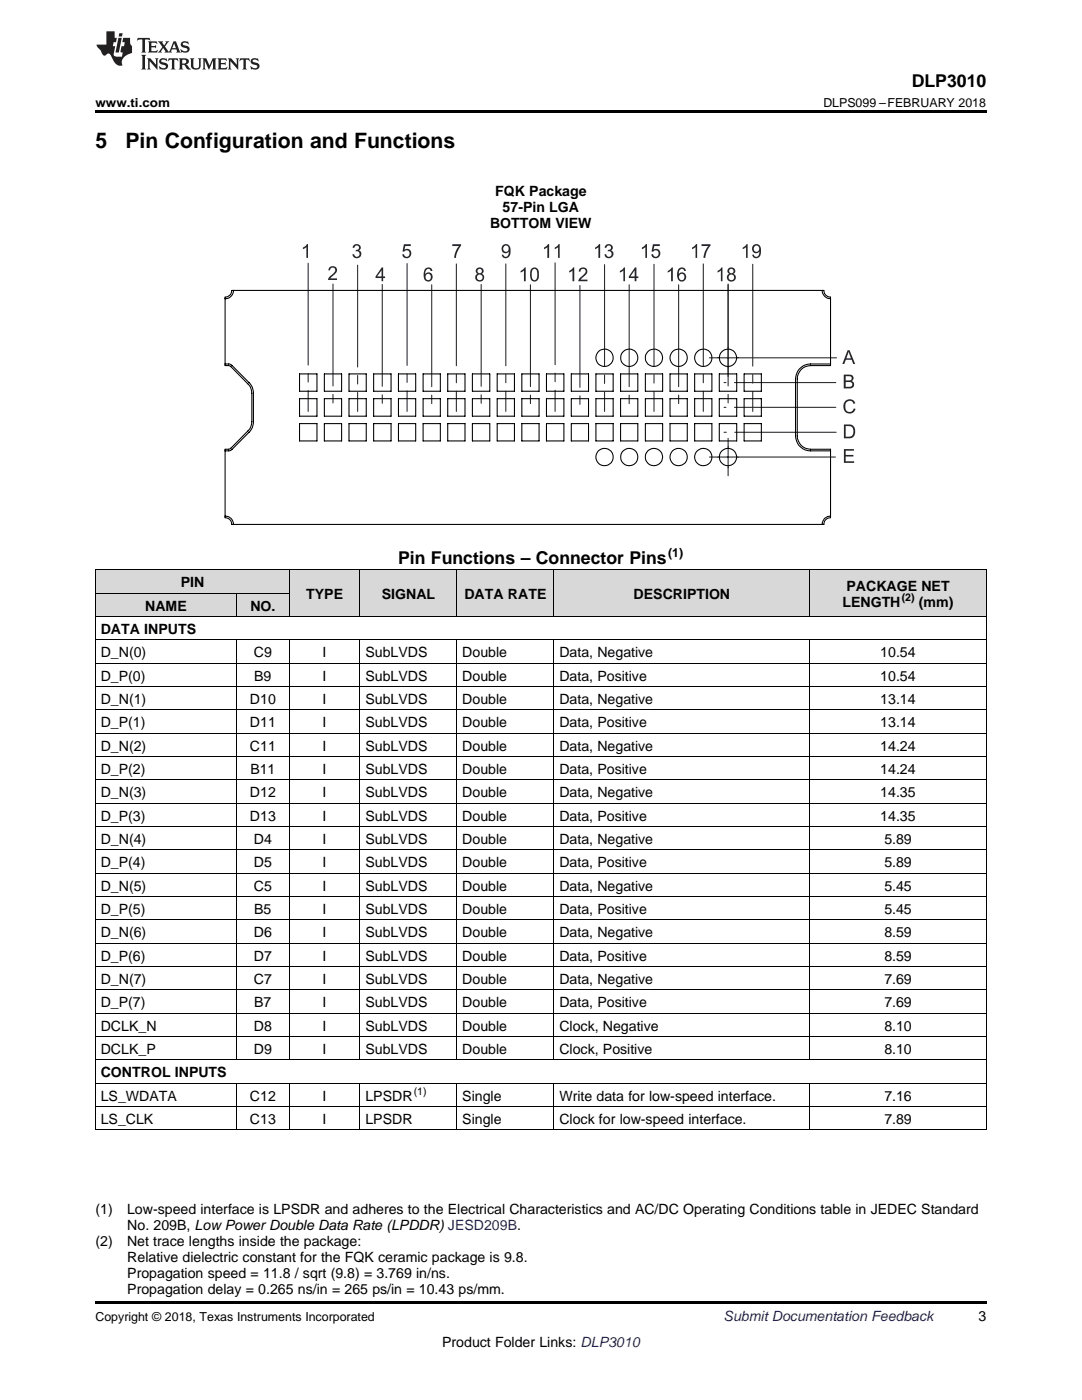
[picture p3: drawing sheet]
<svg xmlns="http://www.w3.org/2000/svg" width="216mm" height="279mm" viewBox="0 0 216 279" stroke-linecap="round" stroke-linejoin="round" font-family="sans-serif">
<g fill="#d8d8d8">
<path d="M57.7 113.8h14.2v9.3h-14.2z"/>
<path d="M71.9 113.8h19.3v9.3h-19.3z"/>
<path d="M91.2 113.8h19.4v9.3h-19.4z"/>
<path d="M110.6 113.8h51v9.3h-51z"/>
<path d="M161.6 113.8h35.2v9.3h-35.2z"/>
<path d="M19 118.5h28.2v4.6h-28.2z"/>
<path d="M47.2 118.5h10.5v4.6h-10.5z"/>
<path d="M19 113.8h28.2v4.7h-28.2z"/>
<path d="M47.2 113.8h10.5v4.7h-10.5z"/>
</g>
<path d="M19 259.7h177.8v.5h-177.8z" fill="#000"/>
<g fill="none" stroke="#000" stroke-width=".2">
<path d="M19 118.4h38.7M19 113.8h177.8M19.1 113.8v111.8M47.1 118.4v4.7M57.7 113.8v9.3M71.8 113.8v9.3M91.1 113.8v9.3M110.5 113.8v9.3M161.6 113.8v9.3M196.8 113.8v111.8M19 137h177.8M19 132.4h177.8"/>
<path d="M19 127.7h177.8M19 123.1h177.8M47.1 127.7v83.9M57.7 127.7v83.9M71.8 127.7v83.9M91.1 127.7v83.9M110.5 127.7v83.9M161.6 127.7v83.9M19 155.7h177.8M19 151h177.8M19 146.3h177.8M19 141.7h177.8"/>
<path d="M19 178.9h177.8M19 174.3h177.8M19 169.6h177.8M19 165h177.8M19 160.3h177.8M19 197.6h177.8M19 192.9h177.8M19 188.3h177.8M19 183.6h177.8M19 216.2h177.8M19 211.5h177.8M19 206.9h177.8"/>
<path d="M19 202.2h177.8M47.1 216.2v9.4M57.7 216.2v9.4M71.8 216.2v9.4M91.1 216.2v9.4M110.5 216.2v9.4M161.6 216.2v9.4M19 225.5h177.8M19 220.9h177.8"/>
</g>
<g fill="#212230">
<path d="M168.7 80a1.21 1.21 0 0 1 2 .5l-.4 .1a.88 .88 0 0 0-1.2-.5 .88 .88 0 0 0-.4 1.2 .84 .84 0 0 0 .7 .9 .84 .84 0 0 0 1-.7l.3 .1a1.27 1.27 0 0 1-1.6 .9 1.27 1.27 0 0 1-.8-1.7z"/>
<path d="M168.4 89.6h2v.3h-1.7v.9h1.6v.3h-1.6v1h1.7v.3h-2z"/>
<path d="M65.8 53.3a.87 .87 0 0 1 1.3 .1 .87 .87 0 0 1-.3 1.3l-.9 .9h1.4v.3h-1.8a1.61 1.61 0 0 1 .9-1.2 .63 .63 0 0 0 .5-.7 .63 .63 0 0 0-.7-.6l-.3 .3-.1 .3-.3-.1z"/>
<path d="M70.6 48.9a.74 .74 0 0 1 1.1 0 .74 .74 0 0 1-.1 1.1 .87 .87 0 0 1 0 1.5 .87 .87 0 0 1-1.3-.7l.4-.1a.55 .55 0 0 0 .6 .5 .55 .55 0 0 0 .4-.7 .55 .55 0 0 0-.7-.3v-.3a.48 .48 0 0 0 .6-.4 .48 .48 0 0 0-.4-.5 .48 .48 0 0 0-.5 .5l-.4-.1z"/>
<path d="M80.6 48.7h1.4v.4h-1.1l-.2 .7a.9 .9 0 0 1 1.3 .4 .9 .9 0 0 1-.6 1.3 .9 .9 0 0 1-1.1-.7l.3-.1a.6 .6 0 0 0 .9 .5 .6 .6 0 0 0 .2-1 .6 .6 0 0 0-1.1 0h-.3z"/>
<path d="M60.4 49.4l.6-.3 .2-.4h.3v2.8h-.4v-2.2l-.7 .4z"/>
<path d="M103.9 54.1l.8-.7h.2v2.7h-.4v-2.1l-.6 .4z"/>
<path d="M113.6 54.1l.7-.7h.3v2.7h-.4v-2.1l-.6 .4z"/>
<path d="M115.7 53.6a.9 .9 0 0 1 1.4 .2 .9 .9 0 0 1-.5 1.3l-.7 .7h1.3v.3h-1.8l.4-.7a1.92 1.92 0 0 0 1-1.4 .53 .53 0 0 0-.6-.3 .53 .53 0 0 0-.4 .5h-.3z"/>
<path d="M123.7 54.1l.5-.3 .3-.4h.2v2.7h-.3v-2.1l-.7 .4z"/>
<path d="M133.2 54.1l.8-.7h.3v2.7h-.4v-2.1l-.7 .4z"/>
<path d="M143.2 54.1l.7-.7h.3v2.7h-.4v-2.1l-.6 .4z"/>
<path d="M90.3 48.7h1.7v.3l-.8 1.5-.2 1h-.4a4 4 0 0 1 1-2.4h-1.3z"/>
<path d="M108.5 49.4l.9-.7h.2v2.8h-.4v-2.2l-.7 .4z"/>
<path d="M110.7 49.4l.8-.7h.2v2.8h-.3v-2.2l-.7 .4z"/>
<path d="M118.7 49.4l.8-.7h.3v2.8h-.4v-2.2l-.7 .4z"/>
<path d="M120.9 48.9a.74 .74 0 0 1 1.1 0 .74 .74 0 0 1-.1 1.1 .86 .86 0 0 1 0 1.5 .86 .86 0 0 1-1.3-.7l.3-.1a.55 .55 0 0 0 .7 .5 .55 .55 0 0 0 .4-.7 .55 .55 0 0 0-.7-.3v-.3a.48 .48 0 0 0 .6-.4 .48 .48 0 0 0-.4-.5 .48 .48 0 0 0-.5 .5l-.4-.1z"/>
<path d="M128.1 49.4l.8-.7h.2v2.8h-.3v-2.2l-.7 .4z"/>
<path d="M130.3 48.7h1.4v.4h-1.1l-.2 .7a.9 .9 0 0 1 1.3 .5 .9 .9 0 0 1-.6 1.2 .9 .9 0 0 1-1.1-.7l.3-.1a.6 .6 0 0 0 .9 .5 .6 .6 0 0 0 .2-1 .6 .6 0 0 0-1.1 0h-.3z"/>
<path d="M138.1 49.4l.8-.7h.2v2.8h-.3v-2.2l-.7 .4z"/>
<path d="M140 48.7h1.8v.3l-.8 1.2-.3 1.3h-.3a4 4 0 0 1 .9-2.4h-1.3z"/>
<path d="M148.2 49.4l.8-.7h.2v2.8h-.3v-2.2l-.7 .4z"/>
<path d="M169.1 69.9h.4l1.1 2.7h-.3l-.4-.8h-1.1l-.3 .8h-.4zM169.3 70.2l-.4 1.3h.9z"/>
<path d="M168.4 74.8h1a.69 .69 0 0 1 .8 .4 .69 .69 0 0 1-.3 .8 .79 .79 0 0 1 .5 1 .79 .79 0 0 1-1 .5h-1zM168.7 76.2v1h.7a.51 .51 0 0 0 .7-.5 .51 .51 0 0 0-.7-.5zM168.7 75.1v.8h.6a.43 .43 0 0 0 .6-.3 .43 .43 0 0 0-.4-.5z"/>
<path d="M168.4 84.7h.9a1.35 1.35 0 0 1 1.2 2.1 1.03 1.03 0 0 1-1.1 .7h-1zM168.7 85v2.2h.6a1.08 1.08 0 0 0 1-1 1.08 1.08 0 0 0-.8-1.2z"/>
<path d="M76.2 53.4h.3v1.8h.3v.3h-.3v.6h-.4v-.6h-1.2v-.3zM76.1 53.9l-.8 1.3h.8z"/>
<path d="M84.8 53.7a.82 .82 0 0 1 .9-.3 .82 .82 0 0 1 .6 .7h-.4a.53 .53 0 0 0-.6-.4 .53 .53 0 0 0-.4 .5l-.1 .5a.88 .88 0 0 1 1.5 .3 .88 .88 0 0 1-.8 1.2 1.22 1.22 0 0 1-1-1.7zM85.1 54.8a.61 .61 0 0 0-.1 .9 .61 .61 0 0 0 .9 0 .61 .61 0 0 0-.1-.9l-.4-.2z"/>
<path d="M95.1 53.6a.73 .73 0 0 1 1.2-.1 .73 .73 0 0 1-.2 1.1 .82 .82 0 0 1 .3 1.3 .82 .82 0 0 1-1.3 0 .82 .82 0 0 1 .2-1.3l-.3-.3zM95.2 55.4a.57 .57 0 0 0 1.1 0 .57 .57 0 0 0-1.1 0zM95.3 54.1a.45 .45 0 0 0 .9 0 .45 .45 0 0 0-.9 0z"/>
<path d="M106 53.7a.89 .89 0 0 1 1.1-.2 .89 .89 0 0 1 .4 1 1.35 1.35 0 0 1-.7 1.7 1.01 1.01 0 0 1-1-1.4v-.8zM106.4 53.7a1.8 1.8 0 0 0 .1 2.2h.3a1.66 1.66 0 0 0 0-2.2z"/>
<path d="M126.7 53.4h.3v1.8h.4v.3h-.4v.6h-.4v-.6h-1.1v-.3zM126.6 53.9l-.8 1.3h.8z"/>
<path d="M135.4 53.7a.82 .82 0 0 1 .9-.3 .82 .82 0 0 1 .6 .7h-.4a.57 .57 0 0 0-.7-.4 .57 .57 0 0 0-.3 .8v.2a.87 .87 0 0 1 1.4 .3 .87 .87 0 0 1-.9 1.2 1.52 1.52 0 0 1-.7-2.3zM135.4 55.2a.6 .6 0 0 0 1.2 0 .6 .6 0 0 0-1.2 0z"/>
<path d="M145.4 53.6a.72 .72 0 0 1 1.1-.1 .72 .72 0 0 1-.2 1.1 .87 .87 0 0 1 .3 1.3 .87 .87 0 0 1-1.2 .2 .87 .87 0 0 1-.2-1.2l.4-.3-.4-.3v-.4zM145.4 55.3a.56 .56 0 0 0 1.1 0 .56 .56 0 0 0-1.1 0zM145.5 54.1a.45 .45 0 0 0 .9 0 .45 .45 0 0 0-.9 0z"/>
<path d="M100.3 49a.98 .98 0 0 1 1.2-.1 .98 .98 0 0 1 .4 1.2 1.06 1.06 0 0 1-.3 1.1 1.06 1.06 0 0 1-1.2 .2l-.3-.6h.3a.57 .57 0 0 0 .8 .4 .57 .57 0 0 0 .3-.7v-.3a.85 .85 0 0 1-1.2 .2 .85 .85 0 0 1-.1-1.2zM100.4 49.6a.6 .6 0 0 0 1.2 0 .6 .6 0 0 0-1.2 0z"/>
<path d="M150.3 49a.98 .98 0 0 1 1.2-.1 .98 .98 0 0 1 .3 1.2 1.06 1.06 0 0 1-.2 1.1 1.06 1.06 0 0 1-1.3 .2l-.2-.6h.3a.52 .52 0 0 0 .6 .4 .52 .52 0 0 0 .5-.5v-.5a.88 .88 0 0 1-1.3 .1 .88 .88 0 0 1 .1-1.3zM150.4 49.6a.6 .6 0 0 0 1.2 0 .6 .6 0 0 0-1.2 0z"/>
</g>
<g fill="none" stroke="#212230" stroke-width=".21">
<path d="M61.5 52.5v20.4M66.4 56.7v20.3M71.4 52.9v20.3M76.3 56.8v20.3M81.2 52.6v20.3M86.1 56.8v20.4M91.1 52.7v20.3M96 56.8v20.3M100.9 52.7v20.3M105.8 56.8v20.4M110.8 52.5v20.3M115.7 57v20.3"/>
<path d="M120.6 52.8v20.3M125.5 56.8v20.4M130.5 52.7v20.4M135.4 56.8v20.4M140.3 52.7v20.3M145.3 56.7v20.3M150.2 52.7v20.4M61.5 74.6v1.6M61.5 77.9v4.2M66.4 78.7v1.7M71.4 74.9v1.7M71.4 78.3v3.8"/>
<path d="M76.3 78.8v1.7M81.2 74.6v1.7M81.2 78v4.1M86.1 78.9v1.7M91.1 74.7v1.7M91.1 78.1v4M96 78.8v1.7M100.9 74.7v1.7M100.9 78.1v4M105.8 78.9v1.7M110.8 74.5v1.7M110.8 77.9v4.2"/>
<path d="M115.7 79v1.7M120.6 74.8v1.7M120.6 78.2v3.9M125.5 78.9v1.7M130.5 74.8v1.7M130.5 78.2v3.9M135.4 78.9v1.7M140.3 74.7v1.7M140.3 78.1v4M141.6 71.4h25.3M144.5 76.4h.4M145.3 78.7v1.7"/>
<path d="M146.5 76.4h20.3M150.2 74.8v1.7M150.2 78.2v3.9M141.6 91.2h25.1M144.5 81.3h.4M144.5 86.3h.4M145.3 87.5v7.5M146.5 81.3h20.3M146.6 86.3h20.2"/>
</g>
<g fill="none" stroke="#000" stroke-width=".21">
<path d="M46.2 58h118.2a1.32 1.32 0 0 0 1.3 1.3v13.7h-4a2.64 2.64 0 0 0-2.6 2.6v11.4a2.64 2.64 0 0 0 2.6 2.7h4v13.6a1.32 1.32 0 0 0-1.3 1.4h-118.2a1.32 1.32 0 0 0-1.3-1.4v-13.6l1.1-.1 3.4-3.6a2.55 2.55 0 0 0 .9-1.8v-5.7a2.55 2.55 0 0 0-.9-1.9l-3.4-3.5-1.1-.1v-13.7a1.33 1.33 0 0 0 1.3-1.3zM46.6 58a1.68 1.68 0 0 1-1.7 1.6M164.1 58a1.63 1.63 0 0 0 1.6 1.6M44.9 72.6h.9l.4 .3 3.5 3.5a2.74 2.74 0 0 1 .9 2.1v5.7a2.74 2.74 0 0 1-.9 2.1l-3.5 3.5-.4 .2h-.9M59.8 74.6h3.4v3.5h-3.4zM59.8 79.6h3.4v3.5h-3.4zM64.7 74.6h3.5v3.5h-3.5zM64.7 79.6h3.5v3.5h-3.5zM69.6 74.6h3.5v3.5h-3.5zM69.6 79.6h3.5v3.5h-3.5zM74.6 74.6h3.4v3.5h-3.4zM74.6 79.6h3.4v3.5h-3.4z"/>
<path d="M79.5 74.6h3.4v3.5h-3.4zM79.5 79.6h3.4v3.5h-3.4zM84.4 74.6h3.5v3.5h-3.5zM84.4 79.6h3.5v3.5h-3.5zM89.3 74.6h3.5v3.5h-3.5zM89.3 79.6h3.5v3.5h-3.5zM94.3 74.6h3.4v3.5h-3.4zM94.3 79.6h3.4v3.5h-3.4zM99.2 74.6h3.5v3.5h-3.5zM99.2 79.6h3.5v3.5h-3.5zM104.1 74.6h3.5v3.5h-3.5zM104.1 79.6h3.5v3.5h-3.5z"/>
<path d="M109 74.6h3.5v3.5h-3.5zM109 79.6h3.5v3.5h-3.5zM114 74.6h3.4v3.5h-3.4zM114 79.6h3.4v3.5h-3.4zM118.9 74.6h3.4v3.5h-3.4zM118.9 79.6h3.4v3.5h-3.4zM123.8 74.6h3.5v3.5h-3.5zM123.8 79.6h3.5v3.5h-3.5zM128.8 74.6h3.4v3.5h-3.4zM128.8 79.6h3.4v3.5h-3.4zM133.7 74.6h3.4v3.5h-3.4zM133.7 79.6h3.4v3.5h-3.4z"/>
<path d="M138.6 74.6h3.5v3.5h-3.5zM138.6 79.6h3.5v3.5h-3.5zM143.5 74.6h3.5v3.5h-3.5zM143.5 79.6h3.5v3.5h-3.5zM148.5 74.6h3.4v3.5h-3.4zM148.5 79.6h3.4v3.5h-3.4zM165.7 72.6h-4a3 3 0 0 0-3 3v11.4a2.98 2.98 0 0 0 3 3h4M59.8 84.5h3.4v3.5h-3.4zM64.7 84.5h3.5v3.5h-3.5zM69.6 84.5h3.5v3.5h-3.5zM74.6 84.5h3.4v3.5h-3.4zM79.5 84.5h3.4v3.5h-3.4z"/>
<path d="M84.4 84.5h3.5v3.5h-3.5zM89.3 84.5h3.5v3.5h-3.5zM94.3 84.5h3.4v3.5h-3.4zM99.2 84.5h3.5v3.5h-3.5zM104.1 84.5h3.5v3.5h-3.5zM109 84.5h3.5v3.5h-3.5zM114 84.5h3.4v3.5h-3.4zM118.9 84.5h3.4v3.5h-3.4zM123.8 84.5h3.5v3.5h-3.5zM128.8 84.5h3.4v3.5h-3.4zM133.7 84.5h3.4v3.5h-3.4zM138.6 84.5h3.5v3.5h-3.5z"/>
<path d="M143.5 84.5h3.5v3.5h-3.5zM148.5 84.5h3.4v3.5h-3.4zM44.9 103a1.63 1.63 0 0 1 1.7 1.7M165.7 103a1.57 1.57 0 0 0-1.6 1.7"/>
<circle cx="120.6" cy="71.4" r="1.73"/>
<circle cx="125.5" cy="71.4" r="1.72"/>
<circle cx="130.5" cy="71.4" r="1.73"/>
<circle cx="135.4" cy="71.4" r="1.73"/>
<circle cx="140.3" cy="71.4" r="1.72"/>
<circle cx="145.3" cy="71.4" r="1.73"/>
<circle cx="120.6" cy="91.2" r="1.73"/>
<circle cx="125.5" cy="91.2" r="1.72"/>
<circle cx="130.5" cy="91.2" r="1.73"/>
<circle cx="135.4" cy="91.2" r="1.73"/>
<circle cx="140.3" cy="91.2" r="1.72"/>
<circle cx="145.3" cy="91.2" r="1.73"/>
</g>
<path d="M19 22h177.8v.5h-177.8z" fill="#000"/>
<g fill="#231f20">
<path d="M27.5 7.6l-.1 .5 .4-.2h.6v.1v2.1l-.2 .4h1l-.3-.4v-2.1l.1-.1h.5l.5 .2-.2-.5zM29.5 8.3l.2 .3v1.5l-.2 .4h1.8l.2-.6a1.04 1.04 0 0 1-1.3 .2v-.7h.6l.3 .2v-.6l-.3 .2h-.6v-.6l.8-.1 .4 .3-.2-.5zM31.5 8.3l.9 1.1-.9 1.1h.8l-.2-.2 .5-.7 .4 .7-.2 .2h1.5l-.1-.2 .1-.4h.9l.1 .4-.2 .2h1l-.3-.3-.7-1.9h-.5l-.9 2-.8-1 .9-1h-.8l.1 .3-.3 .5-.4-.6 .2-.2zM34.7 8.6l.4 1h-.7zM36.3 8.4a.63 .63 0 0 0-.2 .7 .63 .63 0 0 0 .6 .4l.6 .2 .1 .2a.75 .75 0 0 1-.7 .4 .75 .75 0 0 1-.6-.5l.1 .7 .1-.1a1.11 1.11 0 0 0 1.5-.6 1.13 1.13 0 0 0-1.2-.8l-.1-.4a1.04 1.04 0 0 1 1.2 .2l-.2-.5-.1 .1-.5-.2zM28.2 10.9l.2 .4v2.2l-.2 .4h1l-.3-.4v-2.2l.3-.4zM29.3 11.6l.3 .4v1.5l-.3 .4h.8l-.2-.4v-1.3l1.5 1.7v-1.9l.2-.4h-.7l.2 .4v.9l-1.1-1.3zM32 11.8a.62 .62 0 0 0-.2 .7 .62 .62 0 0 0 .6 .4l.6 .1 .1 .3a.76 .76 0 0 1-.7 .3 .76 .76 0 0 1-.6-.4l.1 .7 .1-.1a1.11 1.11 0 0 0 1.5-.6 1.13 1.13 0 0 0-1.2-.8l-.1-.4a1.04 1.04 0 0 1 1.2 .2l-.2-.6-.1 .1-.5-.1zM33.7 11.6l-.2 .6a.61 .61 0 0 1 .8-.3v1.6l-.2 .4h.9l-.2-.4v-1.6a.63 .63 0 0 1 .8 .3l-.2-.6zM35.6 11.6l.3 .4v1.5l-.3 .4h1l-.2-.2v-.8l.5 .2a.76 .76 0 0 0 1.2 .7l-1-1a.58 .58 0 0 0 .6-.5 .58 .58 0 0 0-.5-.6zM36.4 11.9h.1a.45 .45 0 0 1 .5 .1 .45 .45 0 0 1 .1 .5l-.7 .2zM37.9 11.6l.2 .2a2.17 2.17 0 0 0 .3 1.9 .99 .99 0 0 0 1.6-.6v-1.1l.2-.4h-.7l.2 .2a1.92 1.92 0 0 1-.2 1.8 .6 .6 0 0 1-.9-.5v-1.1l.2-.4zM40.4 11.6l.2 .4v1.5l-.2 .4h.7l-.2-.4v-1.4l.8 1.8 .8-1.8v1.4l-.2 .4h.9l-.2-.4v-1.5l.2-.4h-.8l-.6 1.5-.6-1.5zM43.4 11.6l.2 .4v1.5l-.2 .4h1.8l.2-.6a1.04 1.04 0 0 1-1.3 .1v-.6h.5l.4 .2v-.6l-.4 .2h-.5v-.7h.8l.3 .3-.1-.6zM45.5 11.6l.2 .4v1.5l-.2 .4h.7l-.2-.4v-1.3l1.5 1.7v-1.9l.2-.4h-.7l.2 .4v.9l-1.1-1.3zM47.9 11.6l-.1 .6a.61 .61 0 0 1 .8-.3v1.6l-.3 .4h1l-.3-.4 .1-1.6a.63 .63 0 0 1 .7 .3l-.1-.6zM50.2 11.8a.62 .62 0 0 0-.2 .7 .62 .62 0 0 0 .6 .4l.6 .1 .2 .3a.76 .76 0 0 1-.8 .3 .76 .76 0 0 1-.6-.4l.1 .7 .2-.1a1.11 1.11 0 0 0 1.5-.6 1.13 1.13 0 0 0-1.3-.8l-.1-.4a1.04 1.04 0 0 1 1.2 .2l-.1-.6-.2 .1-.5-.1z"/>
<path d="M21.2 6.3v2.6h-1.9l.1 .4 .7 .9a.91 .91 0 0 0 1 .8 .56 .56 0 0 1 .5-.3 .56 .56 0 0 1 .5 .3l.4 .8a1.53 1.53 0 0 0 1.9 1.2 1.54 1.54 0 0 1 1-2.1l.9-.3v-1.4a1.52 1.52 0 0 1-.3-1.6h-1.4l-.2 .8h.5l-.2 .8h-.4l-.2 1v.2l.4 .1-.2 .8a1.93 1.93 0 0 1-1.6-.3l.3-1.8h-.5l.2-.8h.4l.2-.8h-.4v-1.3zM23.6 7.6l-.6 2.9h.7l.6-2.9zM23.8 6.6l-.1 .7h.6l.2-.7z"/>
</g>
<g font-size="4.2">
<text x="19" y="29.6">5</text>
<text x="25" y="29.6">Pin Configuration and Functions</text>
</g>
<g font-size="3.5">
<text x="181.9" y="17.3">DLP3010</text>
<text x="79.4" y="112.5">Pin Functions – Connector Pins</text>
</g>
<g font-size="2.8">
<text x="98.8" y="39.2">FQK Package</text>
<text x="97.8" y="45.5">BOTTOM VIEW</text>
<text x="100.3" y="42.3">57-Pin LGA</text>
<text x="36.1" y="117.2">PIN</text>
<text x="61.1" y="119.5">TYPE</text>
<text x="76.2" y="119.5">SIGNAL</text>
<text x="92.7" y="119.5">DATA RATE</text>
<text x="126.4" y="119.5">DESCRIPTION</text>
<text x="168.9" y="117.9">PACKAGE NET</text>
<text x="29" y="121.8">NAME</text>
<text x="50" y="121.8">NO.</text>
<text x="168.1" y="121.1">LENGTH</text>
<text x="183.3" y="121.1">(mm)</text>
<text x="20.1" y="126.5">DATA INPUTS</text>
<text x="20.1" y="131.2">D_N(0)</text>
<text x="50.7" y="131.2">C9</text>
<text x="64.4" y="131.2">I</text>
<text x="72.9" y="131.2">SubLVDS</text>
<text x="92.3" y="131.2">Double</text>
<text x="111.6" y="131.2">Data, Negative</text>
<text x="175.6" y="131.2">10.54</text>
<text x="20.1" y="135.8">D_P(0)</text>
<text x="50.7" y="135.8">B9</text>
<text x="64.4" y="135.8">I</text>
<text x="72.9" y="135.8">SubLVDS</text>
<text x="92.3" y="135.8">Double</text>
<text x="111.6" y="135.8">Data, Positive</text>
<text x="175.6" y="135.8">10.54</text>
<text x="20.1" y="140.5">D_N(1)</text>
<text x="49.9" y="140.5">D10</text>
<text x="64.4" y="140.5">I</text>
<text x="72.9" y="140.5">SubLVDS</text>
<text x="92.3" y="140.5">Double</text>
<text x="111.6" y="140.5">Data, Negative</text>
<text x="175.6" y="140.5">13.14</text>
<text x="20.1" y="145.1">D_P(1)</text>
<text x="20.1" y="149.8">D_N(2)</text>
<text x="49.9" y="145.1">D11</text>
<text x="49.9" y="149.8">C11</text>
<text x="64.4" y="145.1">I</text>
<text x="64.4" y="149.8">I</text>
<text x="72.9" y="145.1">SubLVDS</text>
<text x="72.9" y="149.8">SubLVDS</text>
<text x="92.3" y="145.1">Double</text>
<text x="92.3" y="149.8">Double</text>
<text x="111.6" y="145.1">Data, Positive</text>
<text x="111.6" y="149.8">Data, Negative</text>
<text x="175.6" y="145.1">13.14</text>
<text x="175.6" y="149.8">14.24</text>
<text x="20.1" y="154.4">D_P(2)</text>
<text x="50" y="154.4">B11</text>
<text x="64.4" y="154.4">I</text>
<text x="72.9" y="154.4">SubLVDS</text>
<text x="92.3" y="154.4">Double</text>
<text x="111.6" y="154.4">Data, Positive</text>
<text x="175.6" y="154.4">14.24</text>
<text x="20.1" y="159.1">D_N(3)</text>
<text x="49.9" y="159.1">D12</text>
<text x="64.4" y="159.1">I</text>
<text x="72.9" y="159.1">SubLVDS</text>
<text x="92.3" y="159.1">Double</text>
<text x="111.6" y="159.1">Data, Negative</text>
<text x="175.6" y="159.1">14.35</text>
<text x="20.1" y="163.8">D_P(3)</text>
<text x="49.9" y="163.8">D13</text>
<text x="64.4" y="163.8">I</text>
<text x="72.9" y="163.8">SubLVDS</text>
<text x="92.3" y="163.8">Double</text>
<text x="111.6" y="163.8">Data, Positive</text>
<text x="175.6" y="163.8">14.35</text>
<text x="20.1" y="168.4">D_N(4)</text>
<text x="20.1" y="173.1">D_P(4)</text>
<text x="50.7" y="168.4">D4</text>
<text x="50.7" y="173.1">D5</text>
<text x="64.4" y="168.4">I</text>
<text x="64.4" y="173.1">I</text>
<text x="72.9" y="168.4">SubLVDS</text>
<text x="72.9" y="173.1">SubLVDS</text>
<text x="92.3" y="168.4">Double</text>
<text x="92.3" y="173.1">Double</text>
<text x="111.6" y="168.4">Data, Negative</text>
<text x="111.6" y="173.1">Data, Positive</text>
<text x="176.5" y="168.4">5.89</text>
<text x="176.5" y="173.1">5.89</text>
<text x="20.1" y="177.7">D_N(5)</text>
<text x="50.7" y="177.7">C5</text>
<text x="64.4" y="177.7">I</text>
<text x="72.9" y="177.7">SubLVDS</text>
<text x="92.3" y="177.7">Double</text>
<text x="111.6" y="177.7">Data, Negative</text>
<text x="176.5" y="177.7">5.45</text>
<text x="20.1" y="182.4">D_P(5)</text>
<text x="50.7" y="182.4">B5</text>
<text x="64.4" y="182.4">I</text>
<text x="72.9" y="182.4">SubLVDS</text>
<text x="92.3" y="182.4">Double</text>
<text x="111.6" y="182.4">Data, Positive</text>
<text x="176.5" y="182.4">5.45</text>
<text x="20.1" y="187">D_N(6)</text>
<text x="20.1" y="191.7">D_P(6)</text>
<text x="50.7" y="187">D6</text>
<text x="50.7" y="191.7">D7</text>
<text x="64.4" y="187">I</text>
<text x="64.4" y="191.7">I</text>
<text x="72.9" y="187">SubLVDS</text>
<text x="72.9" y="191.7">SubLVDS</text>
<text x="92.3" y="187">Double</text>
<text x="92.3" y="191.7">Double</text>
<text x="111.6" y="187">Data, Negative</text>
<text x="111.6" y="191.7">Data, Positive</text>
<text x="176.5" y="187">8.59</text>
<text x="176.5" y="191.7">8.59</text>
<text x="20.1" y="196.4">D_N(7)</text>
<text x="50.7" y="196.4">C7</text>
<text x="64.4" y="196.4">I</text>
<text x="72.9" y="196.4">SubLVDS</text>
<text x="92.3" y="196.4">Double</text>
<text x="111.6" y="196.4">Data, Negative</text>
<text x="176.5" y="196.4">7.69</text>
<text x="20.1" y="201">D_P(7)</text>
<text x="50.7" y="201">B7</text>
<text x="64.4" y="201">I</text>
<text x="72.9" y="201">SubLVDS</text>
<text x="92.3" y="201">Double</text>
<text x="111.6" y="201">Data, Positive</text>
<text x="176.5" y="201">7.69</text>
<text x="20.1" y="205.7">DCLK_N</text>
<text x="50.7" y="205.7">D8</text>
<text x="64.4" y="205.7">I</text>
<text x="72.9" y="205.7">SubLVDS</text>
<text x="92.3" y="205.7">Double</text>
<text x="111.6" y="205.7">Clock, Negative</text>
<text x="176.5" y="205.7">8.10</text>
<text x="20.1" y="210.3">DCLK_P</text>
<text x="20.1" y="215">CONTROL INPUTS</text>
<text x="50.7" y="210.3">D9</text>
<text x="64.4" y="210.3">I</text>
<text x="72.9" y="210.3">SubLVDS</text>
<text x="92.3" y="210.3">Double</text>
<text x="111.6" y="210.3">Clock, Positive</text>
<text x="176.5" y="210.3">8.10</text>
<text x="20.1" y="219.6">LS_WDATA</text>
<text x="49.9" y="219.6">C12</text>
<text x="64.4" y="219.6">I</text>
<text x="72.9" y="219.6">LPSDR</text>
<text x="92.3" y="219.6">Single</text>
<text x="111.6" y="219.6">Write data for low-speed interface.</text>
<text x="176.5" y="219.6">7.16</text>
<text x="20.1" y="224.3">LS_CLK</text>
<text x="49.9" y="224.3">C13</text>
<text x="64.4" y="224.3">I</text>
<text x="72.9" y="224.3">LPSDR</text>
<text x="92.3" y="224.3">Single</text>
<text x="111.6" y="224.3">Clock for low-speed interface.</text>
<text x="176.5" y="224.3">7.89</text>
<text x="19" y="242.4">(1)</text>
<text x="25.4" y="242.4">Low-speed interface is LPSDR and adheres to the Electrical Characteristics and AC/DC Operating Conditions table in JEDEC Standard</text>
<text x="25.4" y="245.5">No. 209B, Low Power Double Data Rate (LPDDR) JESD209B.</text>
<text x="19" y="248.7">(2)</text>
<text x="25.4" y="248.7">Net trace lengths inside the package:</text>
<text x="25.4" y="251.9">Relative dielectric constant for the FQK ceramic package is 9.8.</text>
<text x="25.4" y="255.1">Propagation speed = 11.8 / sqrt (9.8) = 3.769 in/ns.</text>
<text x="25.4" y="258.2">Propagation delay = 0.265 ns/in = 265 ps/in = 10.43 ps/mm.</text>
<text x="195.3" y="263.6">3</text>
<text x="88.2" y="268.9">Product Folder Links: DLP3010</text>
</g>
<text font-size="2.8" fill="#0000c8" x="144.4" y="263.6">Submit Documentation Feedback</text>
<g font-size="2.5">
<text x="19" y="21.4">www.ti.com</text>
<text x="164.3" y="21.4">DLPS099 –FEBRUARY 2018</text>
<text x="133.3" y="111.1">(1)</text>
<text x="19" y="263.6">Copyright © 2018, Texas Instruments Incorporated</text>
</g>
<g font-size="2.1">
<text x="179.9" y="120">(2)</text>
<text x="82.5" y="218.5">(1)</text>
</g>
</svg>
